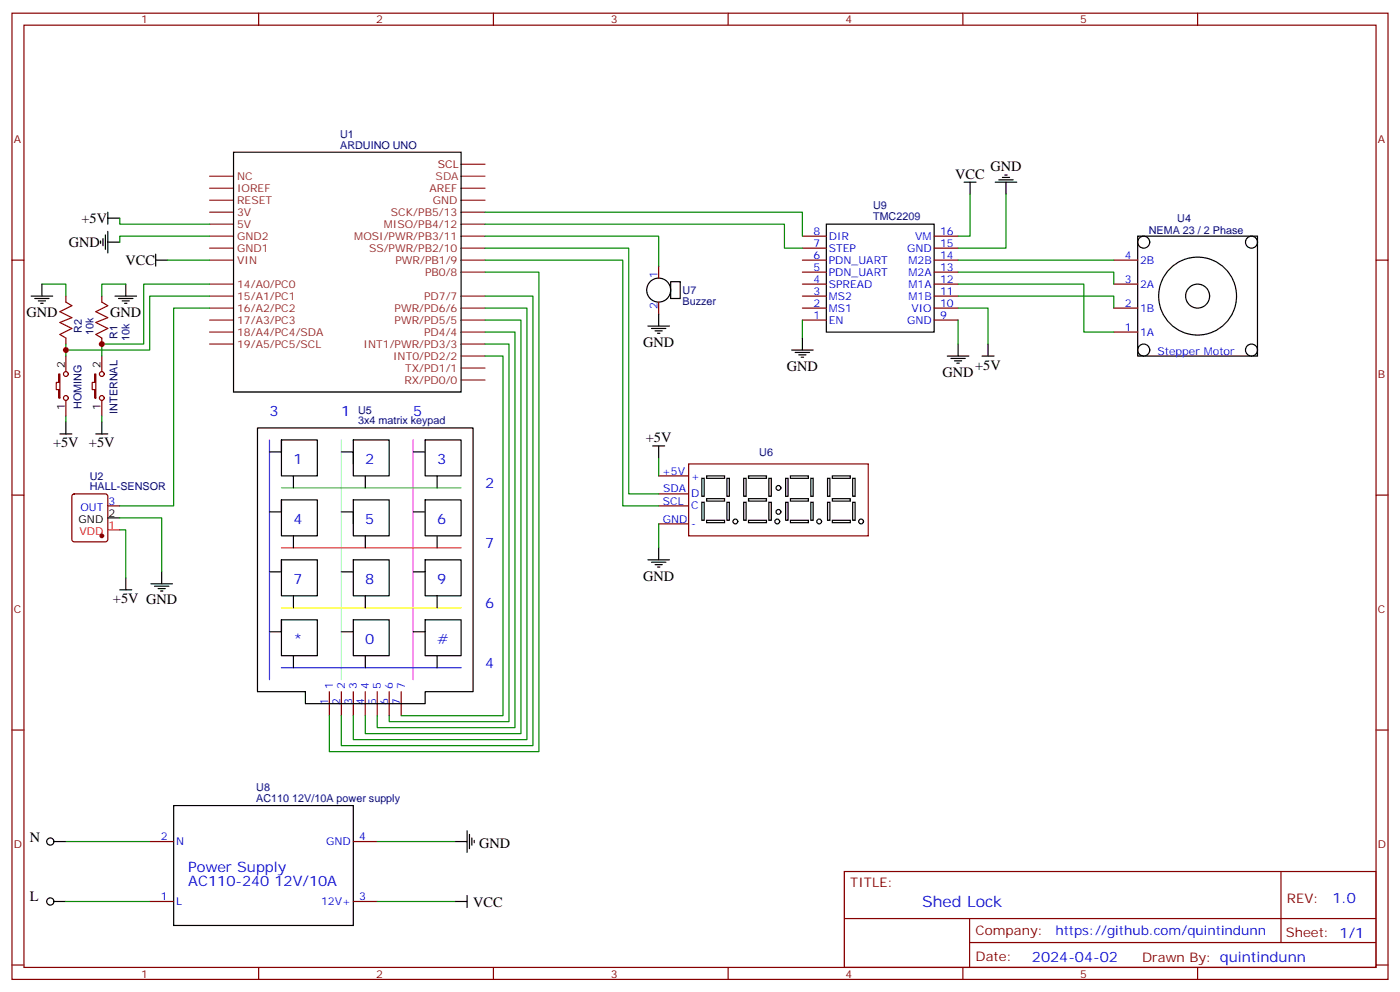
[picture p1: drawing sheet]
<svg xmlns="http://www.w3.org/2000/svg" width="412mm" height="292mm" viewBox="0 0 412 292" stroke-linecap="round" stroke-linejoin="round" font-family="sans-serif">
<g fill="none" stroke="#870000" stroke-width=".35">
<path d="M3.5 3.9h405.4v284.3h-405.4zM7.1 7.4h398.2v277.3h-398.2zM76.2 3.9v3.5M145.3 3.9v3.5M214.5 3.9v3.5M283.6 3.9v3.5M352.8 3.9v3.5M3.5 76.6h3.6M194 78.3v3.5M236.4 76.6h7M236.4 73h7M236.4 69.5h7"/>
<path d="M275.2 76.6h7M275.2 73h7M275.2 69.5h7M328.1 76.6h7M405.3 76.6h3.6M19.4 87.1v1.8M19.4 99.5v1.7M30 87.1v1.8M30 99.5v1.7M194 88.9v3.5M236.4 90.7h7M236.4 83.6h7"/>
<path d="M236.4 94.2h7M236.4 87.1h7M236.4 80.1h7M275.2 90.7h7M275.2 83.6h7M275.2 94.2h7M275.2 87.1h7M275.2 80.1h7M328.1 97.7h7M328.1 90.7h7M328.1 83.6h7M17.3 110.1h.3v7h-.3v-2.4h-.7v-2.2h.7z"/>
<path d="M19.4 104.8v4.6M19.4 117.8v4.6M27.9 110.1h.3v7h-.3v-2.4h-.7v-2.2h.7zM30 104.8v4.6M30 117.8v4.6M202.8 136.5h53v21.2h-53zM3.5 145.7h3.6M21.4 145.6l.5-.3h9.1l.5 .3 .2 .4v12.8l-.2 .4-.5 .3h-9.1l-.5-.3-.2-.4v-12.8zM31.7 148.9h3.6M194 148.9h8.8M194 145.3h8.8M194 154.2h8.8"/>
<path d="M194 140.1h8.8M405.3 145.7h3.6M3.5 214.8h3.6M97 203.6v7M100.5 203.6v7M104.1 203.6v7M107.6 203.6v7M111.1 203.6v7M114.7 203.6v7M118.2 203.6v7M405.3 214.8h3.6M44.1 247.6h7.1"/>
<path d="M104.1 247.6h7M248.7 256.5h156.6v28.2h-156.6zM377.3 256.5v20.9M44.1 265.3h7.1M104.1 265.3h7M248.7 270.3h156.5M285.6 277.4h119.6M285.6 270.3v14.1M3.5 284h3.6M76.2 284.7v3.5M145.3 284.7v3.5M214.5 284.7v3.5"/>
<path d="M283.6 284.7v3.5M352.8 284.7v3.5M405.3 284h3.6"/>
<circle cx="19.4" cy="117.1" r=".71"/>
<circle cx="19.4" cy="110.1" r=".71"/>
<circle cx="30" cy="117.1" r=".71"/>
<circle cx="30" cy="110.1" r=".71"/>
</g>
<g fill="none" stroke="#8c2424" stroke-width=".35">
<path d="M61.7 58.9h7.1M61.7 55.4h7.1M61.7 51.9h7.1M135.8 58.9h7.1M135.8 55.4h7.1M61.7 76.6h7.1M61.7 73h7.1M61.7 69.5h7.1M61.7 66h7.1M61.7 62.4h7.1M135.8 76.6h7.1M135.8 73h7.1"/>
<path d="M135.8 69.5h7.1M135.8 66h7.1M135.8 62.4h7.1M61.7 97.7h7.1M61.7 94.2h7.1M61.7 90.7h7.1M61.7 87.1h7.1M61.7 83.6h7.1M135.8 97.7h7.1M135.8 94.2h7.1M135.8 90.7h7.1M135.8 87.1h7.1"/>
<path d="M135.8 80.1h7.1M61.7 101.2h7.1M135.8 111.8h7.1M135.8 108.3h7.1M135.8 104.8h7.1M135.8 101.2h7.1"/>
</g>
<path d="M135.8 51.9h7.1" fill="none" stroke="#933" stroke-width=".35"/>
<path d="M135.8 48.3h7.1" fill="none" stroke="#900" stroke-width=".35"/>
<g fill="none" stroke="#000" stroke-width=".35">
<path d="M68.8 44.8h67v70.6h-67zM284 53.6h3.5M285.8 53.6v3.6M293.2 53.6h6.3M294.2 52.9h4.2M295.3 52.2h2.1M296 51.5h.7M296.3 53.6v3.6M29.6 70.9v.7M30.3 70.2v2.1M31 69.1v4.3M31.7 64.2h3.6"/>
<path d="M31.7 62.4v3.6M31.7 68.1v6.3M31.7 71.3h3.6M45.9 76.6h3.5M45.9 74.8v3.5M243.4 66h31.8v31.7h-31.8zM335.1 69.5h35.3v35.3h-35.3zM9.2 87.1h6.3M10.2 87.8h4.3M11.3 88.5h2.1M12 89.3h.7M12.3 83.6v3.5"/>
<path d="M33.9 87.1h6.3M34.9 87.8h4.3M36 88.5h2.1M36.7 89.3h.7M37 83.6v3.5M190.9 96h6.3M191.9 96.7h4.2M193 97.4h2.1M193.7 98.1h.7M194 92.4v3.6M197.6 82.9h2.8v4.9h-2.8zM236.4 99.5v3.5"/>
<path d="M233.2 103h6.3M234.2 103.7h4.3M235.3 104.4h2.1M236 105.1h.7M279 104.8h6.4M280.1 105.5h4.2M281.2 106.2h2.1M281.9 106.9h.7M282.2 101.2v3.6M289.3 104.8h3.5M291 101.2v3.6M17.6 127.7h3.6"/>
<path d="M19.4 124.2v3.5M28.2 127.7h3.5M30 124.2v3.5M75.8 125.9h63.5v77.7h-14.1v3.5h-35.2v-3.5h-14.2zM82.9 129.5v10.6h10.6v-10.6h-10.6v3.5h-3.5M100.5 133h3.6v3.5M104.1 129.5h10.6v10.6h-10.6zM121.7 133h3.5M125.2 129.5h10.6v10.6h-10.6zM192.3 131.2h3.5M194 131.2v3.6M31.7 152.4h3.6"/>
<path d="M82.9 147.1v10.6h10.6v-10.6h-10.6v3.5h-3.5M86.4 140.1v3.5M86.4 157.7v3.5M100.5 150.6h3.6v3.6M104.1 147.1h10.6v10.6h-10.6zM107.6 140.1v3.5M107.6 157.7v3.5M121.7 150.6h3.5M125.2 147.1h10.6v10.6h-10.6zM128.8 140.1v3.5M128.8 157.7v3.5M206.7 140.8h.7v5.2h-.7z"/>
<path d="M206.7 147.8h.7v5.3h-.7zM208.1 140.1h5.3v.7h-5.3zM208.1 146.8h5.3v.7h-5.3zM208.1 153.1h5.3v.7h-5.3zM214.1 140.8h.7v5.2h-.7zM214.1 147.8h.7v5.3h-.7zM219.1 147.8h.7v5.3h-.7zM219.1 140.8h.7v5.2h-.7zM220.5 153.1h5.3v.7h-5.3zM220.5 146.8h5.3v.7h-5.3zM220.5 140.1h5.3v.7h-5.3zM226.5 147.8h.7v5.3h-.7z"/>
<path d="M226.5 140.8h.7v5.2h-.7zM231.4 147.8h.7v5.3h-.7zM231.4 140.8h.7v5.2h-.7zM232.8 153.1h5.3v.7h-5.3zM232.8 146.8h5.3v.7h-5.3zM232.8 140.1h5.3v.7h-5.3zM238.8 147.8h.7v5.3h-.7zM238.8 140.8h.7v5.2h-.7zM243.8 140.8h.7v5.2h-.7zM243.8 147.8h.7v5.3h-.7zM245.2 140.1h5.3v.7h-5.3zM245.2 146.8h5.3v.7h-5.3z"/>
<path d="M245.2 153.1h5.3v.7h-5.3zM251.2 140.8h.7v5.2h-.7zM251.2 147.8h.7v5.3h-.7zM35.3 173.6h3.5M37 170v3.6M44.4 171.8h6.4M45.5 172.5h4.2M46.6 173.2h2.1M47.3 173.9h.7M47.6 168.3v3.5M82.9 164.7v10.6h10.6v-10.6h-10.6v3.6h-3.5M86.4 175.3v3.6"/>
<path d="M100.5 168.3h3.6M104.1 164.7h10.6v10.6h-10.6zM107.6 175.3v3.6M121.7 168.3h3.5M125.2 164.7h10.6v10.6h-10.6zM128.8 175.3v3.6M190.9 164.7h6.3M191.9 165.5h4.2M193 166.2h2.1M193.7 166.9h.7M194 161.2v3.5M82.9 182.4v10.6h10.6v-10.6h-10.6v3.5h-3.5"/>
<path d="M86.4 193v3.5M100.5 185.9h3.6M104.1 182.4h10.6v10.6h-10.6zM107.6 193v3.5M121.7 185.9h3.5M125.2 182.4h10.6v10.6h-10.6zM128.8 193v3.5M51.2 237.1h52.9v35.2h-52.9zM15.9 247.6h3.5M134.1 247.6h3.5M137.6 244.5v6.3M138.3 245.5v4.3"/>
<path d="M139 246.6v2.1M139.7 247.3v.7M15.9 265.3h3.5M134.1 265.3h3.5M137.6 263.5v3.6"/>
<circle cx="336.9" cy="71.3" r="1.76"/>
<circle cx="368.7" cy="71.3" r="1.76"/>
<circle cx="194" cy="85.4" r="3.5"/>
<circle cx="352.8" cy="87.1" r="11.5"/>
<circle cx="352.8" cy="87.1" r="3.5"/>
<circle cx="336.9" cy="103" r="1.76"/>
<circle cx="368.7" cy="103" r="1.76"/>
<circle cx="216.6" cy="153.5" r=".71"/>
<circle cx="229" cy="153.5" r=".71"/>
<circle cx="229.3" cy="143.6" r=".71"/>
<circle cx="229.3" cy="150.6" r=".71"/>
<circle cx="241.3" cy="153.5" r=".71"/>
<circle cx="253.6" cy="153.5" r=".71"/>
<circle cx="14.8" cy="247.6" r="1.06"/>
<circle cx="14.8" cy="265.3" r="1.06"/>
</g>
<circle cx="30" cy="157.7" r=".53" fill="#870000" stroke="#870000" stroke-width=".35"/>
<path d="M31.7 155.9h3.6" fill="none" stroke="#f00" stroke-width=".35"/>
<path d="M79.4 129.5v70.5" fill="none" stroke="#90f" stroke-width=".35"/>
<path d="M100.5 129.5v70.5" fill="none" stroke="#9ff" stroke-width=".35"/>
<path d="M121.7 129.5v70.5" fill="none" stroke="#f0f" stroke-width=".35"/>
<path d="M82.9 143.6h52.9" fill="none" stroke="#6f0" stroke-width=".35"/>
<path d="M82.9 161.2h52.9" fill="none" stroke="#f33" stroke-width=".35"/>
<path d="M82.9 178.9h52.9" fill="none" stroke="#ff0" stroke-width=".35"/>
<path d="M82.9 196.5h52.9" fill="none" stroke="#00f" stroke-width=".35"/>
<g fill="none" stroke="#008700" stroke-width=".35">
<path d="M285.8 57.2v12.3h-3.6M296.3 57.2v15.8h-14.1M35.3 64.2v1.8h26.4M49.4 76.6h12.3M61.7 69.5h-26.4v1.8M142.9 73h42.3v72.3h8.8M142.9 76.6h40.5v72.3h10.6M142.9 62.4h93.5v7.1M142.9 66h88.2v7h5.3M142.9 69.5h51.1v8.8M282.2 76.6h45.9M12.3 83.6h7.1v3.5"/>
<path d="M37 83.6h-7v3.5M61.7 83.6h-19.4v17.6h-12.3v3.6M61.7 87.1h-17.6v15.9h-24.7M61.7 90.7h-10.5v58.2h-15.9M142.9 97.7h8.8v116.4h-40.6v-3.5M142.9 94.2h10.6v121.7h-45.9v-5.3M142.9 90.7h12.3v127h-51.1v-7.1M142.9 87.1h14.1v132.3h-56.5v-8.8M142.9 80.1h15.8v141.1h-61.7v-10.6M236.4 94.2v5.3M282.2 80.1h45.9v3.5M282.2 83.6h37.1v14.1h8.8"/>
<path d="M282.2 87.1h45.9v3.6M282.2 90.7h8.8v10.5M282.2 94.2v7M19.4 101.2v3.6M142.9 104.8h5.3v105.8h-30M142.9 101.2h7v111.2h-35.2v-1.8M19.4 122.4v1.8M30 122.4v1.8M194 134.8v5.3M35.3 152.4h12.3v15.9M35.3 155.9h1.7v14.1M194 154.2v7"/>
<path d="M19.4 247.6h24.7M111.1 247.6h23M19.4 265.3h24.7M111.1 265.3h23"/>
</g>
<path d="M19.4 88.9l1.8 1.1-3.6 1.7 3.6 1.8-3.6 1.4 3.6 1.8-3.6 1.7 1.8 1.1M30 88.9l1.7 1.1-3.5 1.7 3.5 1.8-3.5 1.4 3.5 1.8-3.5 1.7 1.8 1.1" fill="none" stroke="#a10000" stroke-width=".35"/>
<g fill="#c00">
<circle cx="30" cy="101.2" r=".88"/>
<circle cx="19.4" cy="103" r=".88"/>
</g>
<text font-size="4.6" fill="#00f" x="271.6" y="267.1">Shed Lock</text>
<g font-size="4.2">
<text x="281.4" y="52.6">VCC</text>
<text x="291.7" y="50.4">GND</text>
<text x="24" y="65.6">+5V</text>
<text x="20.3" y="72.7">GND</text>
<text x="37" y="78">VCC</text>
<text x="7.8" y="93.2">GND</text>
<text x="32.5" y="93.2">GND</text>
<text x="189.4" y="102.2">GND</text>
<text x="231.8" y="109">GND</text>
<text x="277.6" y="110.9">GND</text>
<text x="287.3" y="108.7">+5V</text>
<text x="15.6" y="131.6">+5V</text>
<text x="26.2" y="131.6">+5V</text>
<text x="190.2" y="130.2">+5V</text>
<text x="189.4" y="170.9">GND</text>
<text x="33.3" y="177.4">+5V GND</text>
<text x="8.8" y="247.6">N</text>
<text x="141.1" y="249.4">GND</text>
<text x="8.8" y="265.3">L</text>
<text x="139.3" y="267.1">VCC</text>
</g>
<g font-size="4.2" fill="#00f">
<text x="79.4" y="122.4">3</text>
<text x="100.5" y="122.4">1</text>
<text x="121.7" y="122.4">5</text>
<text x="86.4" y="136.5">1</text>
<text x="107.6" y="136.5">2</text>
<text x="128.8" y="136.5">3</text>
<text x="142.9" y="143.6">2</text>
<text x="86.4" y="154.1">4</text>
<text x="107.6" y="154.1">5</text>
<text x="128.8" y="154.1">6</text>
<text x="142.9" y="161.2">7</text>
<text x="86.4" y="171.8">7</text>
<text x="107.6" y="171.8">8</text>
<text x="128.8" y="171.8">9</text>
<text x="142.9" y="178.8">6</text>
<text x="86.4" y="189.4">*</text>
<text x="107.6" y="189.4">0</text>
<text x="128.8" y="189.4">#</text>
<text x="142.9" y="196.5">4</text>
<text x="55.5" y="256.6">Power Supply</text>
<text x="55.5" y="260.8">AC110-240 12V/10A</text>
<text x="392.5" y="265.7">1.0</text>
<text x="304" y="283.1">2024-04-02</text>
</g>
<g font-size="3.9" fill="#800">
<text x="250.5" y="261.1">TITLE:</text>
<text x="379.1" y="265.7">REV:</text>
<text x="287.4" y="275.3">Company:</text>
<text x="378.7" y="275.9">Sheet: 1/1</text>
<text x="287.4" y="282.9">Date:</text>
<text x="336.4" y="283">Drawn By: quintindunn</text>
</g>
<text font-size="3.9" fill="#00f" x="310.9" y="275.3">https://github.com/quintindunn</text>
<g font-size="3.2" fill="#800">
<text x="41.6" y="6.9">1</text>
<text x="110.8" y="6.9">2</text>
<text x="179.9" y="6.9">3</text>
<text x="249.1" y="6.9">4</text>
<text x="318.2" y="6.9">5</text>
<text x="4.1" y="42">A</text>
<text x="405.9" y="42">A</text>
<text x="4.1" y="111.1">B</text>
<text x="405.9" y="111.1">B</text>
<text x="4.1" y="180.3">C</text>
<text x="405.9" y="180.3">C</text>
<text x="4.1" y="249.4">D</text>
<text x="405.9" y="249.4">D</text>
<text x="41.6" y="287.7">1</text>
<text x="110.8" y="287.7">2</text>
<text x="179.9" y="287.7">3</text>
<text x="249.1" y="287.7">4</text>
<text x="318.2" y="287.7">5</text>
</g>
<g font-size="3.2" fill="#000080">
<text x="100.2" y="40.5">U1</text>
<text x="100.2" y="43.7">ARDUINO UNO</text>
<text x="257.2" y="64.8">TMC2209</text>
<text x="257.2" y="61.5">U9</text>
<text x="346.8" y="65.2">U4</text>
<text x="338.4" y="68.9">NEMA 23 / 2 Phase</text>
<text x="201.1" y="89.7">Buzzer</text>
<text x="201.1" y="86.5">U7</text>
<text x="24.1" y="98.1" transform="rotate(-90 24.1 98.1)">R2</text>
<text x="27.6" y="98.6" transform="rotate(-90 27.6 98.6)">10k</text>
<text x="34.6" y="99.8" transform="rotate(-90 34.6 99.8)">R1</text>
<text x="38.2" y="100.4" transform="rotate(-90 38.2 100.4)">10k</text>
<text x="24" y="120.4" transform="rotate(-90 24 120.4)">HOMING</text>
<text x="34.6" y="121.7" transform="rotate(-90 34.6 121.7)">INTERNAL</text>
<text x="105.5" y="124.9">3x4 matrix keypad</text>
<text x="105.5" y="121.7">U5</text>
<text x="223.7" y="134.1">U6</text>
<text x="26.5" y="141.1">U2</text>
<text x="26.5" y="144.3">HALL-SENSOR</text>
<text x="75.5" y="232.9">U8</text>
<text x="75.5" y="236">AC110 12V/10A power supply</text>
</g>
<g font-size="3.2" fill="#8d2323">
<text x="69.8" y="52.9">NC</text>
<text x="69.8" y="60">RESET</text>
<text x="69.8" y="56.4">IOREF</text>
<text x="126.6" y="56.4">AREF</text>
<text x="127.5" y="60">GND</text>
<text x="69.8" y="63.5">3V</text>
<text x="115.2" y="63.5">SCK/PB5/13</text>
<text x="69.8" y="70.6">GND2</text>
<text x="69.8" y="67">5V</text>
<text x="104.4" y="70.6">MOSI/PWR/PB3/11</text>
<text x="113.1" y="67">MISO/PB4/12</text>
<text x="69.8" y="77.6">VIN</text>
<text x="69.8" y="74.1">GND1</text>
<text x="108.7" y="74.1">SS/PWR/PB2/10</text>
<text x="116.5" y="77.6">PWR/PB1/9</text>
<text x="125.2" y="81.1">PB0/8</text>
<text x="69.8" y="88.2">15/A1/PC1</text>
<text x="69.8" y="84.7">14/A0/PC0</text>
<text x="124.9" y="88.2">PD7/7</text>
<text x="69.8" y="95.2">17/A3/PC3</text>
<text x="69.8" y="91.7">16/A2/PC2</text>
<text x="116.2" y="95.2">PWR/PD5/5</text>
<text x="116.2" y="91.7">PWR/PD6/6</text>
<text x="69.8" y="98.8">18/A4/PC4/SDA</text>
<text x="124.9" y="98.8">PD4/4</text>
<text x="69.8" y="102.3">19/A5/PC5/SCL</text>
<text x="107.1" y="102.3">INT1/PWR/PD3/3</text>
<text x="115.8" y="105.8">INT0/PD2/2</text>
<text x="119.1" y="112.9">RX/PD0/0</text>
<text x="119.4" y="109.4">TX/PD1/1</text>
</g>
<text font-size="3.2" fill="#933" x="128.3" y="52.9">SDA</text>
<text font-size="3.2" fill="#900" x="129" y="49.4">SCL</text>
<g font-size="3.2" fill="#00f">
<text x="239.6" y="69.1">8</text>
<text x="244.1" y="70.6">DIR</text>
<text x="269.6" y="70.6">VM</text>
<text x="276.9" y="69.1">16</text>
<text x="239.6" y="76.2">6</text>
<text x="239.6" y="72.7">7</text>
<text x="244.1" y="77.6">PDN_UART</text>
<text x="244.1" y="74.1">STEP</text>
<text x="267.2" y="74.1">GND</text>
<text x="267.6" y="77.6">M2B</text>
<text x="276.9" y="76.2">14</text>
<text x="276.9" y="72.7">15</text>
<text x="331.4" y="76.2">4</text>
<text x="335.8" y="77.6">2B</text>
<text x="193.7" y="81.8" transform="rotate(-90 193.7 81.8)">1</text>
<text x="239.6" y="83.3">4</text>
<text x="239.6" y="79.7">5</text>
<text x="244.1" y="81.1">PDN_UART</text>
<text x="267.6" y="81.1">M2A</text>
<text x="276.9" y="83.3">12</text>
<text x="276.9" y="79.7">13</text>
<text x="331.4" y="83.3">3</text>
<text x="239.6" y="86.8">3</text>
<text x="244.1" y="88.2">MS2</text>
<text x="244.1" y="84.7">SPREAD</text>
<text x="267.6" y="88.2">M1B</text>
<text x="267.6" y="84.7">M1A</text>
<text x="276.9" y="86.8">11</text>
<text x="335.8" y="84.7">2A</text>
<text x="193.7" y="90.9" transform="rotate(-90 193.7 90.9)">2</text>
<text x="239.6" y="93.8">1</text>
<text x="239.6" y="90.3">2</text>
<text x="244.1" y="95.2">EN</text>
<text x="244.1" y="91.7">MS1</text>
<text x="267.2" y="95.2">GND</text>
<text x="268.5" y="91.7">VIO</text>
<text x="276.9" y="93.8">9</text>
<text x="276.9" y="90.3">10</text>
<text x="331.4" y="90.3">2</text>
<text x="335.8" y="91.7">1B</text>
<text x="331.4" y="97.4">1</text>
<text x="335.8" y="98.8">1A</text>
<text x="341" y="104.3">Stepper Motor</text>
<text x="195" y="139.7">+5V</text>
<text x="203.6" y="141.1">+</text>
<text x="31.9" y="148.5">3</text>
<text x="195.3" y="148.5">SCL</text>
<text x="195.4" y="144.6">SDA</text>
<text x="203.6" y="149.9">C</text>
<text x="203.6" y="146.4">D</text>
<text x="23.7" y="150.3">OUT</text>
<text x="195.2" y="153.8">GND</text>
<text x="203.6" y="155.2">-</text>
<text x="98.1" y="202.8" transform="rotate(-90 98.1 202.8)">1</text>
<text x="101.6" y="202.8" transform="rotate(-90 101.6 202.8)">2</text>
<text x="105.1" y="202.8" transform="rotate(-90 105.1 202.8)">3</text>
<text x="108.7" y="202.8" transform="rotate(-90 108.7 202.8)">4</text>
<text x="112.2" y="202.8" transform="rotate(-90 112.2 202.8)">5</text>
<text x="115.7" y="202.8" transform="rotate(-90 115.7 202.8)">6</text>
<text x="119.2" y="202.8" transform="rotate(-90 119.2 202.8)">7</text>
<text x="96.7" y="207.3" transform="rotate(-90 96.7 207.3)">1</text>
<text x="100.2" y="207.3" transform="rotate(-90 100.2 207.3)">2</text>
<text x="103.7" y="207.3" transform="rotate(-90 103.7 207.3)">3</text>
<text x="107.2" y="207.3" transform="rotate(-90 107.2 207.3)">4</text>
<text x="110.8" y="207.3" transform="rotate(-90 110.8 207.3)">5</text>
<text x="114.3" y="207.3" transform="rotate(-90 114.3 207.3)">6</text>
<text x="117.8" y="207.3" transform="rotate(-90 117.8 207.3)">7</text>
<text x="47.4" y="247.3">2</text>
<text x="51.9" y="248.7">N</text>
<text x="96.1" y="248.7">GND</text>
<text x="105.8" y="247.3">4</text>
<text x="47.4" y="264.9">1</text>
<text x="51.9" y="266.3">L</text>
<text x="94.6" y="266.3">12V+</text>
<text x="105.8" y="264.9">3</text>
</g>
<g font-size="3.2">
<text x="19" y="108.3" transform="rotate(-90 19 108.3)">2</text>
<text x="29.6" y="108.3" transform="rotate(-90 29.6 108.3)">2</text>
<text x="19" y="120.5" transform="rotate(-90 19 120.5)">1</text>
<text x="29.6" y="120.5" transform="rotate(-90 29.6 120.5)">1</text>
<text x="23.2" y="153.8">GND</text>
<text x="31.9" y="152">2</text>
</g>
<g font-size="3.2" fill="#f00">
<text x="31.9" y="155.6">1</text>
<text x="23.4" y="157.3">VDD</text>
</g>
</svg>
